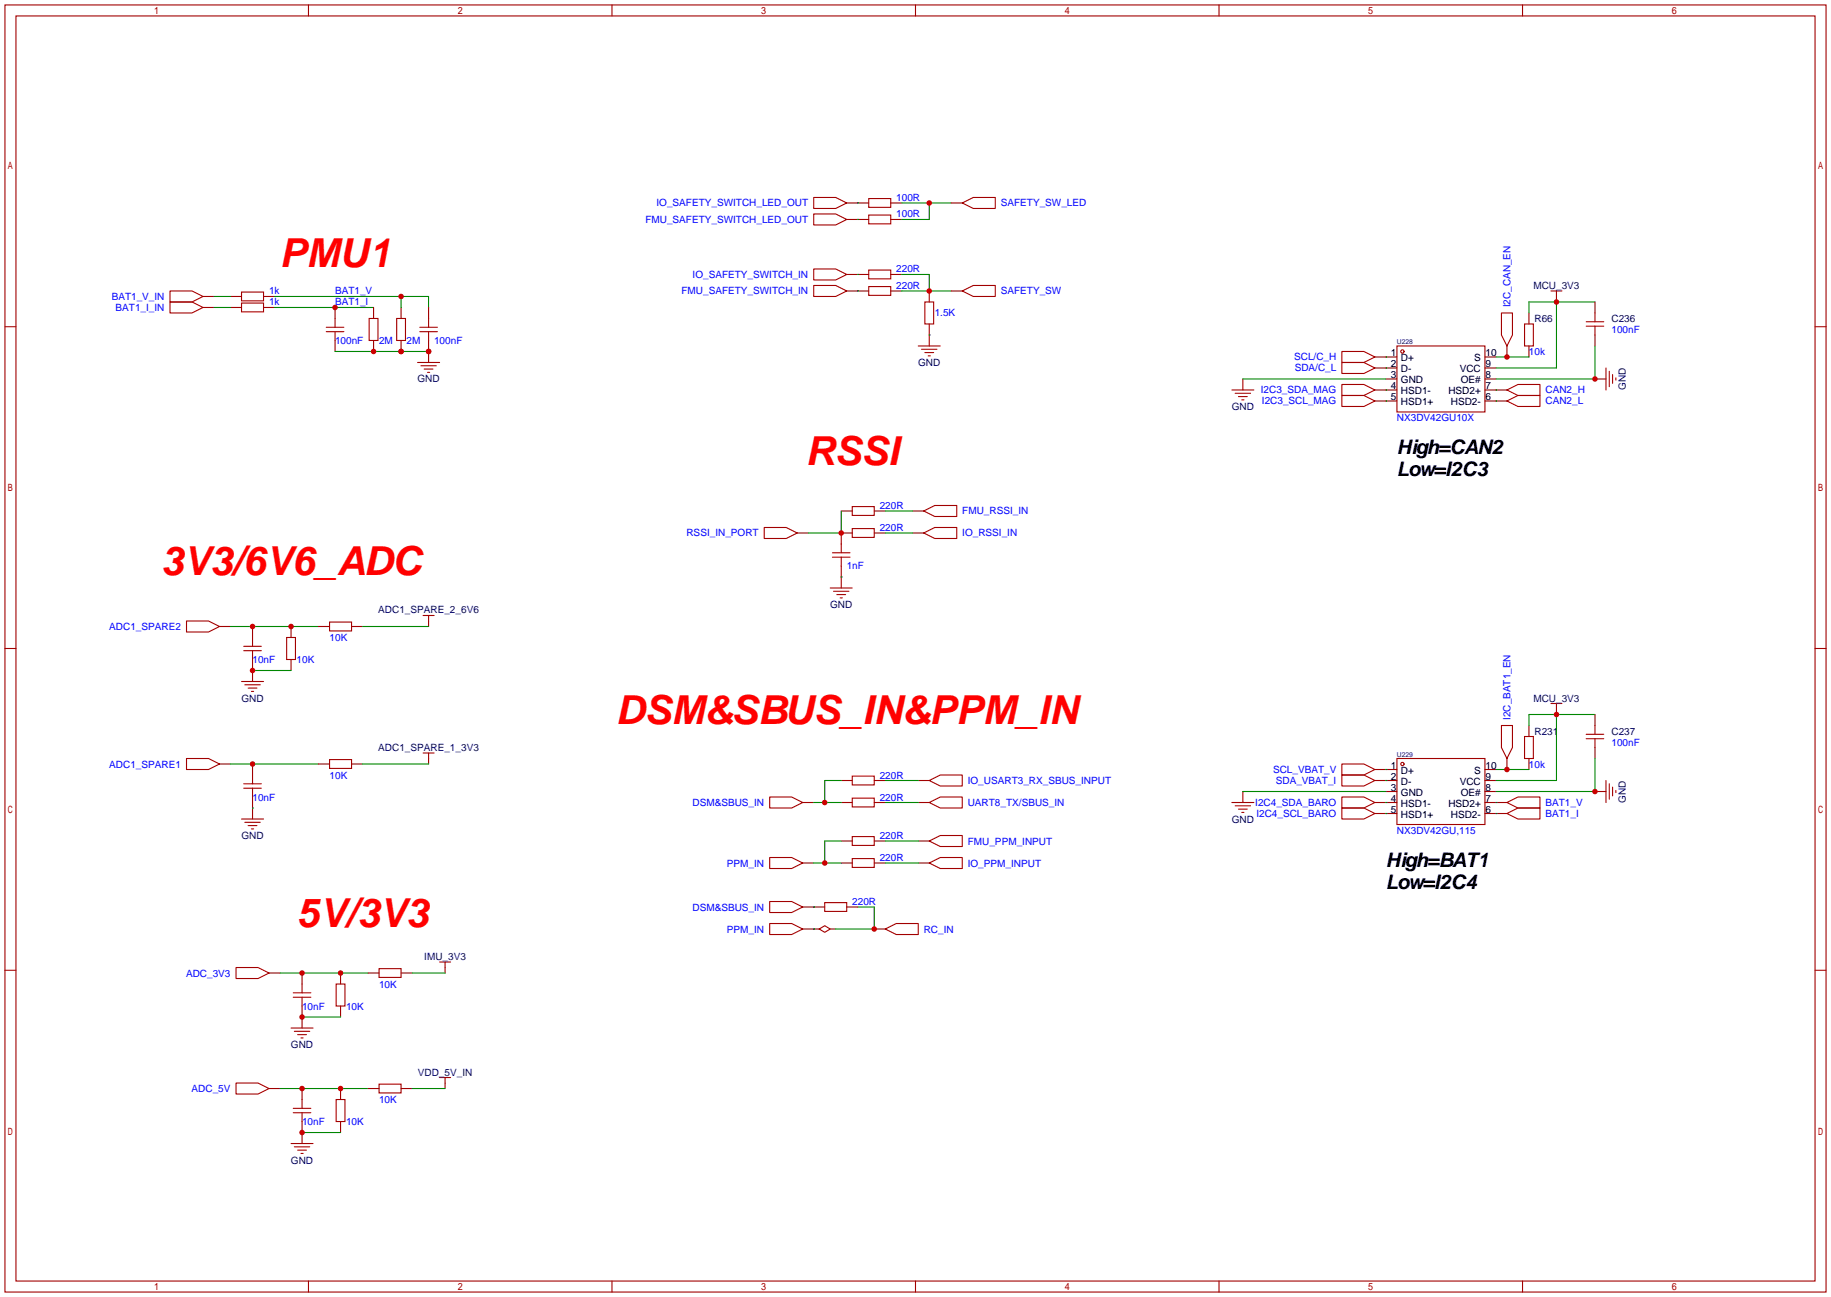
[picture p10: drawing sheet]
<svg xmlns="http://www.w3.org/2000/svg" width="423mm" height="299mm" viewBox="0 0 423 299" stroke-linecap="round" stroke-linejoin="round" font-family="sans-serif">
<g fill="none" stroke="#a10000" stroke-width=".25">
<path d="M1.1 1.1h420.4v297.2h-420.4zM3.7 3.7h415.3v292.1h-415.3zM71.2 1.1v2.6M141.3 1.1v2.6M211.3 1.1v2.6M281.4 1.1v2.6M351.5 1.1v2.6M1.1 75.4h2.6M39.2 67.2h5.1l2.6 1.3-2.6 1.2h-5.1zM39.2 69.7h5.1l2.6 1.3-2.6 1.3h-5.1zM55.8 67.4h5v2.1h-5zM55.8 70h5v2h-5z"/>
<path d="M75.3 76.6h4.1M75.3 75.6h4.1M77.3 73.5v2.1M77.3 76.6v2M419 75.4h2.5M1.1 149.7h2.6M419 149.7h2.5M1.1 224h2.6M419 224h2.5M71.2 295.8v2.5M141.3 295.8v2.5M211.3 295.8v2.5"/>
<path d="M281.4 295.8v2.5M351.5 295.8v2.5"/>
</g>
<path d="M46.9 68.5h2.5M46.9 71h2.5M53.2 68.5h2.6M53.2 71h2.6M60.8 68.5h2.6M60.8 71h2.6M77.3 71v2.5M77.3 78.6v2.6" fill="none" stroke="#870000" stroke-width=".25"/>
<path d="M49.4 68.5h3.8M49.4 71h3.8M63.4 71h22.8" fill="none" stroke="#008700" stroke-width=".25"/>
<circle cx="77.3" cy="71" r=".63" fill="#c00"/>
<path d="M86.2 71v2.5M86.2 78.6v2.6" fill="none" stroke="#870000" stroke-width=".25"/>
<path d="M85.2 73.5h2v5.1h-2z" fill="none" stroke="#a10000" stroke-width=".25"/>
<path d="M77.3 81.2h21.6" fill="none" stroke="#008700" stroke-width=".25"/>
<g fill="#c00">
<circle cx="86.2" cy="81.2" r=".63"/>
<circle cx="92.6" cy="81.2" r=".63"/>
<circle cx="98.9" cy="81.2" r=".63"/>
</g>
<path d="M92.6 78.6v2.6" fill="none" stroke="#870000" stroke-width=".25"/>
<circle cx="92.6" cy="81.2" r=".63" fill="#c00"/>
<path d="M92.6 71v2.5" fill="none" stroke="#870000" stroke-width=".25"/>
<path d="M91.6 73.5h2v5.1h-2z" fill="none" stroke="#a10000" stroke-width=".25"/>
<path d="M63.4 68.5h35.5v2.5M92.6 68.5v2.5" fill="none" stroke="#008700" stroke-width=".25"/>
<circle cx="92.6" cy="68.5" r=".63" fill="#c00"/>
<path d="M96.9 76.6h4.1M96.9 75.6h4.1M98.9 73.5v2.1M98.9 76.6v2" fill="none" stroke="#a10000" stroke-width=".25"/>
<path d="M98.9 71v2.5M98.9 78.6v5.1" fill="none" stroke="#870000" stroke-width=".25"/>
<circle cx="98.9" cy="81.2" r=".63" fill="#c00"/>
<path d="M96.4 83.7h5.1M97.2 84.5h3.5M97.9 85.2h2M98.7 86h.5M54.5 223.4h5.1l2.5 1.3-2.5 1.2h-5.1zM67.7 230.3h4.1M67.7 229.2h4.1M69.7 227.2v2M69.7 230.3v2M77.6 227.2h2v5.1h-2z" fill="none" stroke="#a10000" stroke-width=".25"/>
<path d="M62.1 224.7h2.5M69.7 224.7v2.5M69.7 232.3v2.5M78.6 224.7v2.5M78.6 232.3v2.5" fill="none" stroke="#870000" stroke-width=".25"/>
<path d="M64.6 224.7h20.4" fill="none" stroke="#008700" stroke-width=".25"/>
<g fill="#c00">
<circle cx="69.7" cy="224.7" r=".63"/>
<circle cx="78.6" cy="224.7" r=".63"/>
</g>
<path d="M69.7 234.8v2.6M85 224.7h2.5M92.6 224.7h2.5M102.7 223.4v1.3M62.1 251.3h2.5M69.7 251.3v2.6M69.7 259v2.5M78.6 251.3v2.6M78.6 259v2.5" fill="none" stroke="#870000" stroke-width=".25"/>
<g fill="none" stroke="#a10000" stroke-width=".25">
<path d="M67.2 237.4h5.1M67.9 238.1h3.6M68.7 238.9h2M69.5 239.6h.5M87.5 223.6h5.1v2.1h-5.1zM101.5 222.1h2.5M102.7 222.1v1.3M54.5 250.1h5.1l2.5 1.2-2.5 1.3h-5.1zM67.7 256.9h4.1M67.7 255.9h4.1M69.7 253.9v2M69.7 256.9v2.1"/>
<path d="M77.6 253.9h2v5.1h-2z"/>
</g>
<path d="M95.1 224.7h7.6M64.6 251.3h20.4" fill="none" stroke="#008700" stroke-width=".25"/>
<g fill="#c00">
<circle cx="69.7" cy="251.3" r=".63"/>
<circle cx="78.6" cy="251.3" r=".63"/>
</g>
<path d="M85 251.3h2.5M92.6 251.3h2.5M69.7 261.5v2.5" fill="none" stroke="#870000" stroke-width=".25"/>
<path d="M87.5 250.3h5.1v2h-5.1z" fill="none" stroke="#a10000" stroke-width=".25"/>
<path d="M69.7 261.5h8.9" fill="none" stroke="#008700" stroke-width=".25"/>
<circle cx="69.7" cy="261.5" r=".63" fill="#c00"/>
<path d="M43.1 143.4h5l2.6 1.3-2.6 1.2h-5zM56.3 150.2h4M56.3 149.2h4M58.3 147.2v2M58.3 150.2v2.1M66.2 147.2h2v5.1h-2zM101.5 248.8h2.5M102.7 248.8v1.3M67.2 264h5.1M67.9 264.8h3.6M68.7 265.6h2M69.5 266.3h.5" fill="none" stroke="#a10000" stroke-width=".25"/>
<path d="M50.7 144.7h2.5M58.3 144.7v2.5M58.3 152.3v2.5M67.2 144.7v2.5M67.2 152.3v2.5M102.7 250.1v1.2" fill="none" stroke="#870000" stroke-width=".25"/>
<path d="M53.2 144.7h20.3M95.1 251.3h7.6" fill="none" stroke="#008700" stroke-width=".25"/>
<g fill="#c00">
<circle cx="58.3" cy="144.7" r=".63"/>
<circle cx="67.2" cy="144.7" r=".63"/>
</g>
<path d="M58.3 154.8v2.6M73.5 144.7h2.6M81.2 144.7h2.5" fill="none" stroke="#870000" stroke-width=".25"/>
<path d="M76.1 143.6h5.1v2.1h-5.1z" fill="none" stroke="#a10000" stroke-width=".25"/>
<path d="M58.3 154.8h8.9" fill="none" stroke="#008700" stroke-width=".25"/>
<circle cx="58.3" cy="154.8" r=".63" fill="#c00"/>
<path d="M55.8 157.4h5M56.5 158.1h3.6M57.3 158.9h2M58 159.6h.5M97.7 142.1h2.5M98.9 142.1v1.3M43.1 175.1h5l2.6 1.3-2.6 1.3h-5zM58.3 178.9v2.1M56.3 182h4M56.3 181h4M58.3 182v2" fill="none" stroke="#a10000" stroke-width=".25"/>
<path d="M98.9 143.4v1.3M50.7 176.4h2.5M58.3 176.4v2.5M58.3 184v2.6" fill="none" stroke="#870000" stroke-width=".25"/>
<path d="M83.7 144.7h15.2M53.2 176.4h20.3" fill="none" stroke="#008700" stroke-width=".25"/>
<circle cx="58.3" cy="176.4" r=".63" fill="#c00"/>
<path d="M195.5 46.9h5M195.5 50.7h5M205.6 46.9h2.6M205.6 50.7h2.6M73.5 176.4h2.6M81.2 176.4h2.5M98.9 175.1v1.3M58.3 186.6v2.5" fill="none" stroke="#870000" stroke-width=".25"/>
<path d="M187.8 45.6h5.1l2.6 1.3-2.6 1.2h-5.1zM187.8 49.4h5.1l2.6 1.3-2.6 1.2h-5.1zM200.5 45.8h5.1v2.1h-5.1zM200.5 49.7h5.1v2h-5.1zM76.1 175.4h5.1v2h-5.1zM97.7 173.9h2.5M98.9 173.9v1.2M55.8 189.1h5M56.5 189.9h3.6M57.3 190.6h2M58 191.4h.5" fill="none" stroke="#a10000" stroke-width=".25"/>
<path d="M198 46.9h.1M198 50.7h.1M208.2 46.9h11.4M214.5 46.9v3.8h-6.3M83.7 176.4h15.2M58.3 186.6h.1" fill="none" stroke="#008700" stroke-width=".25"/>
<circle cx="214.5" cy="46.9" r=".63" fill="#c00"/>
<path d="M219.6 46.9h2.5M195.5 63.4h5M195.5 67.2h5M205.6 63.4h2.6M205.6 67.2h2.6M214.5 67.2v2.5M214.5 74.8v5.1" fill="none" stroke="#870000" stroke-width=".25"/>
<path d="M222.1 46.9l2.6-1.3h5v2.5h-5zM187.8 62.1h5.1l2.6 1.3-2.6 1.2h-5.1zM187.8 65.9h5.1l2.6 1.3-2.6 1.3h-5.1zM200.5 62.4h5.1v2h-5.1zM200.5 66.2h5.1v2h-5.1zM212 79.9h5M212.7 80.6h3.6M213.5 81.4h2M214.2 82.2h.6" fill="none" stroke="#a10000" stroke-width=".25"/>
<path d="M198 63.4h.1M198 67.2h.1M208.2 63.4h6.3v3.8M208.2 67.2h11.4" fill="none" stroke="#008700" stroke-width=".25"/>
<circle cx="214.5" cy="67.2" r=".63" fill="#c00"/>
<path d="M213.5 69.7h2v5.1h-2zM222.1 67.2l2.6-1.3h5v2.6h-5zM196.7 117h5.1v2h-5.1zM176.4 121.8h5.1l2.5 1.3-2.5 1.2h-5.1zM192.2 128.7h4M192.2 127.6h4M194.2 125.6v2M196.7 122h5.1v2.1h-5.1z" fill="none" stroke="#a10000" stroke-width=".25"/>
<path d="M214.5 77.3h.1M194.2 118v5.1h-7.6" fill="none" stroke="#008700" stroke-width=".25"/>
<path d="M219.6 67.2h2.5M194.2 118h2.5M201.8 118h2.5M184 123.1h2.6M194.2 130.7v2.5M196.7 123.1h-2.5v2.5M201.8 123.1h2.5" fill="none" stroke="#870000" stroke-width=".25"/>
<circle cx="194.2" cy="123.1" r=".63" fill="#c00"/>
<path d="M213.2 118l2.6-1.3h5.1v2.6h-5.1zM191.6 135.8h5.1M192.4 136.5h3.6M193.2 137.3h2M193.9 138h.5M194.2 128.7v2M213.2 123.1l2.6-1.3h5.1v2.5h-5.1zM196.7 179.2h5.1v2h-5.1zM177.7 184h5.1l2.5 1.3-2.5 1.3h-5.1zM196.7 184.3h5.1v2h-5.1z" fill="none" stroke="#a10000" stroke-width=".25"/>
<path d="M210.7 118h2.5M194.2 133.2v2.6M210.7 123.1h2.5M185.3 185.3h2.5M194.2 185.3h2.5M194.2 180.2h2.5M201.8 185.3h2.5M201.8 180.2h2.5" fill="none" stroke="#870000" stroke-width=".25"/>
<path d="M204.3 118h6.4M194.2 133.2h.1M204.3 123.1h6.4M187.8 185.3h6.4M194.2 180.2h-3.8v5.1" fill="none" stroke="#008700" stroke-width=".25"/>
<circle cx="190.4" cy="185.3" r=".63" fill="#c00"/>
<path d="M185.3 199.3h2.5M194.2 199.3h2.5M194.2 194.2h2.5M201.8 199.3h2.5M201.8 194.2h2.5M212 180.2h2.5M212 185.3h2.5" fill="none" stroke="#870000" stroke-width=".25"/>
<path d="M177.7 198h5.1l2.5 1.3-2.5 1.2h-5.1zM196.7 193.2h5.1v2h-5.1zM196.7 198.2h5.1v2.1h-5.1zM214.5 180.2l2.5-1.3h5.1v2.6h-5.1zM214.5 185.3l2.5-1.3h5.1v2.6h-5.1z" fill="none" stroke="#a10000" stroke-width=".25"/>
<path d="M187.8 199.3h6.4M194.2 194.2h-3.8v5.1M204.3 180.2h7.7M204.3 185.3h7.7" fill="none" stroke="#008700" stroke-width=".25"/>
<circle cx="190.4" cy="199.3" r=".63" fill="#c00"/>
<path d="M212 194.2h2.5M212 199.3h2.5M185.3 214.5h3.8M191.6 214.5h1.3M201.8 214.5h2.5" fill="none" stroke="#870000" stroke-width=".25"/>
<path d="M214.5 194.2l2.5-1.3h5.1v2.6h-5.1zM214.5 199.3l2.5-1.3h5.1v2.5h-5.1zM177.7 213.2h5.1l2.5 1.3-2.5 1.3h-5.1zM189.1 214.5l1.3-.8 1.2 .8-1.2 .8zM204.3 214.5l2.6-1.3h5.1v2.6h-5.1z" fill="none" stroke="#a10000" stroke-width=".25"/>
<path d="M204.3 194.2h7.7M204.3 199.3h7.7M187.8 214.5h.1M198 209.4h3.8v5.1h-8.9" fill="none" stroke="#008700" stroke-width=".25"/>
<circle cx="201.8" cy="214.5" r=".63" fill="#c00"/>
<g fill="none" stroke="#870000" stroke-width=".25">
<path d="M352.9 72.3v2.5M352.9 79.9v2.5M359.3 68.5v1.2M319.9 82.4h2.6M319.9 85h2.6M319.9 87.5h2.6M319.9 90h2.6M319.9 92.6h2.6M342.8 82.4h2.5M342.8 85h2.5M342.8 87.5h2.5M342.8 90h2.5"/>
<path d="M342.8 92.6h2.5M185.3 209.4h5.1M195.5 209.4h2.5"/>
</g>
<g fill="none" stroke="#a10000" stroke-width=".25">
<path d="M322.5 79.9h20.3v15.2h-20.3zM351.9 74.8h2v5.1h-2zM358 67.2h2.6M359.3 67.2v1.3M177.7 208.2h5.1l2.5 1.2-2.5 1.3h-5.1zM190.4 208.4h5.1v2h-5.1z"/>
<circle cx="323.7" cy="81.2" r=".38"/>
</g>
<path d="M359.3 69.7v15.3h-14M368.2 69.7h-15.3v2.6M345.3 82.4h7.6M187.8 209.4h.1" fill="none" stroke="#008700" stroke-width=".25"/>
<circle cx="359.3" cy="69.7" r=".63" fill="#c00"/>
<path d="M366.1 75.3h4.1M366.1 74.3h4.1M368.2 72.3v2M368.2 75.3v2" fill="none" stroke="#a10000" stroke-width=".25"/>
<path d="M368.2 69.7v2.6M368.2 77.3v2.6M368.2 87.5h2.5" fill="none" stroke="#870000" stroke-width=".25"/>
<path d="M368.2 79.9v7.6h-22.9" fill="none" stroke="#008700" stroke-width=".25"/>
<circle cx="368.2" cy="87.5" r=".63" fill="#c00"/>
<g fill="none" stroke="#a10000" stroke-width=".25">
<path d="M284.4 90h5M285.1 90.8h3.6M285.9 91.6h2M286.6 92.3h.5M370.7 85v5M371.5 85.7v3.6M372.2 86.5v2M373 87.2v.6M322.5 175.1h20.3v15.3h-20.3zM351.9 170.1h2v5h-2zM358 162.4h2.6M359.3 162.4v1.3"/>
<circle cx="323.7" cy="176.4" r=".38"/>
</g>
<g fill="none" stroke="#870000" stroke-width=".25">
<path d="M286.9 87.5v2.5M319.9 177.7h2.6M342.8 177.7h2.5M352.9 167.5v2.6M352.9 175.1v2.6M359.3 163.7v1.3M319.9 180.2h2.6M319.9 182.8h2.6M319.9 185.3h2.6M319.9 187.8h2.6M342.8 180.2h2.5M342.8 182.8h2.5"/>
<path d="M342.8 185.3h2.5M342.8 187.8h2.5"/>
</g>
<path d="M286.9 87.5h33M345.3 177.7h7.6M359.3 165v15.2h-14M368.2 165h-15.3v2.5" fill="none" stroke="#008700" stroke-width=".25"/>
<circle cx="359.3" cy="165" r=".63" fill="#c00"/>
<path d="M366.1 170.6h4.1M366.1 169.5h4.1M368.2 167.5v2M368.2 170.6v2" fill="none" stroke="#a10000" stroke-width=".25"/>
<path d="M368.2 165v2.5M368.2 172.6v2.5M368.2 182.8h2.5" fill="none" stroke="#870000" stroke-width=".25"/>
<path d="M368.2 175.1v7.7h-22.9" fill="none" stroke="#008700" stroke-width=".25"/>
<circle cx="368.2" cy="182.8" r=".63" fill="#c00"/>
<g fill="none" stroke="#a10000" stroke-width=".25">
<path d="M309.8 83.7h5l2.6 1.3-2.6 1.2h-5zM309.8 81.2h5l2.6 1.2-2.6 1.3h-5zM309.8 91.3h5l2.6 1.3-2.6 1.3h-5zM309.8 88.8h5l2.6 1.2-2.6 1.3h-5zM347.9 90l2.5-1.2h5.1v2.5h-5.1zM347.9 92.6l2.5-1.3h5.1v2.6h-5.1zM309.8 178.9h5l2.6 1.3-2.6 1.3h-5zM309.8 176.4h5l2.6 1.3-2.6 1.2h-5zM284.4 185.3h5M285.1 186.1h3.6M285.9 186.8h2M286.6 187.6h.5"/>
<path d="M309.8 186.6h5l2.6 1.2-2.6 1.3h-5zM309.8 184h5l2.6 1.3-2.6 1.3h-5zM347.9 185.3l2.5-1.3h5.1v2.6h-5.1zM347.9 187.8l2.5-1.2h5.1v2.5h-5.1zM370.7 180.2v5.1M371.5 181v3.5M372.2 181.7v2.1M373 182.5v.5"/>
</g>
<g fill="none" stroke="#870000" stroke-width=".25">
<path d="M317.4 85h2.5M317.4 82.4h2.5M317.4 92.6h2.5M317.4 90h2.5M345.3 92.6h2.6M345.3 90h2.6M317.4 177.7h2.5M347.9 175.1v2.6M286.9 182.8v2.5M317.4 180.2h2.5M317.4 187.8h2.5M317.4 185.3h2.5"/>
<path d="M345.3 187.8h2.6M345.3 185.3h2.6"/>
</g>
<g fill="none" stroke="#008700" stroke-width=".25">
<path d="M319.9 82.4h.1M319.9 85h.1M319.9 90h.1M319.9 92.6h.1M345.3 92.6h.1M345.3 90h.1M319.9 177.7h.1M286.9 182.8h33M319.9 180.2h.1M319.9 185.3h.1M319.9 187.8h.1M345.3 187.8h.1"/>
<path d="M345.3 185.3h.1"/>
</g>
<circle cx="347.9" cy="177.7" r=".63" fill="#c00"/>
<path d="M346.6 167.5h2.5v5.1l-1.2 2.5-1.3-2.5z" fill="none" stroke="#a10000" stroke-width=".25"/>
<path d="M347.9 79.9v2.5" fill="none" stroke="#870000" stroke-width=".25"/>
<circle cx="347.9" cy="82.4" r=".63" fill="#c00"/>
<path d="M346.6 72.3h2.5v5l-1.2 2.6-1.3-2.6z" fill="none" stroke="#a10000" stroke-width=".25"/>
<path d="M69.7 234.8h8.9" fill="none" stroke="#008700" stroke-width=".25"/>
<circle cx="69.7" cy="234.8" r=".63" fill="#c00"/>
<g font-size="9.2" fill="#f00">
<text x="64.5" y="61.6">PMU1</text>
<text x="185.9" y="107.4">RSSI</text>
<text x="37.2" y="132.8">3V3/6V6_ADC</text>
<text x="142.1" y="167.1">DSM&amp;SBUS_IN&amp;PPM_IN</text>
<text x="68.5" y="214">5V/3V3</text>
</g>
<g font-size="4.6">
<text x="322.5" y="104.8">High=CAN2</text>
<text x="322.5" y="109.9">Low=I2C3</text>
<text x="319.9" y="200.1">High=BAT1</text>
<text x="319.9" y="205.2">Low=I2C4</text>
</g>
<g font-size="2.3" fill="#00f">
<text x="151.5" y="47.7">IO_SAFETY_SWITCH_LED_OUT</text>
<text x="206.9" y="46.4">100R</text>
<text x="231" y="47.7">SAFETY_SW_LED</text>
<text x="149" y="51.5">FMU_SAFETY_SWITCH_LED_OUT</text>
<text x="206.9" y="50.2">100R</text>
<text x="159.9" y="64.2">IO_SAFETY_SWITCH_IN</text>
<text x="206.9" y="62.9">220R</text>
<text x="25.8" y="69.3">BAT1_V_IN</text>
<text x="26.7" y="71.8">BAT1_I_IN</text>
<text x="62.1" y="68">1k</text>
<text x="62.1" y="70.5">1k</text>
<text x="77.3" y="70.5">BAT1_I</text>
<text x="77.3" y="68">BAT1_V</text>
<text x="157.3" y="68">FMU_SAFETY_SWITCH_IN</text>
<text x="206.9" y="66.7">220R</text>
<text x="231" y="68">SAFETY_SW</text>
<text x="348.7" y="71" transform="rotate(-90 348.7 71)">I2C_CAN_EN</text>
<text x="215.8" y="73.1">1.5K</text>
<text x="372" y="76.9">100nF</text>
<text x="77.3" y="79.4">100nF</text>
<text x="87.5" y="79.4">2M</text>
<text x="93.9" y="79.4">2M</text>
<text x="100.2" y="79.4">100nF</text>
<text x="298.7" y="83.2">SCL/C_H</text>
<text x="352.9" y="82">10k</text>
<text x="298.9" y="85.8">SDA/C_L</text>
<text x="291" y="90.9">I2C3_SDA_MAG</text>
<text x="291.3" y="93.4">I2C3_SCL_MAG</text>
<text x="356.7" y="90.9">CAN2_H</text>
<text x="356.7" y="93.4">CAN2_L</text>
<text x="322.5" y="97.2">NX3DV42GU10X</text>
<text x="203.1" y="117.5">220R</text>
<text x="222.1" y="118.8">FMU_RSSI_IN</text>
<text x="158.5" y="123.9">RSSI_IN_PORT</text>
<text x="203.1" y="122.6">220R</text>
<text x="222.1" y="123.9">IO_RSSI_IN</text>
<text x="195.5" y="131.5">1nF</text>
<text x="25.2" y="145.5">ADC1_SPARE2</text>
<text x="76.1" y="148">10K</text>
<text x="58.3" y="153.1">10nF</text>
<text x="68.5" y="153.1">10K</text>
<text x="348.7" y="166.2" transform="rotate(-90 348.7 166.2)">I2C_BAT1_EN</text>
<text x="372" y="172.1">100nF</text>
<text x="25.2" y="177.2">ADC1_SPARE1</text>
<text x="76.1" y="179.8">10K</text>
<text x="203.1" y="179.8">220R</text>
<text x="293.9" y="178.5">SCL_VBAT_V</text>
<text x="352.9" y="177.2">10k</text>
<text x="58.3" y="184.8">10nF</text>
<text x="203.1" y="184.8">220R</text>
<text x="223.4" y="181">IO_USART3_RX_SBUS_INPUT</text>
<text x="294.5" y="181">SDA_VBAT_I</text>
<text x="159.9" y="186.1">DSM&amp;SBUS_IN</text>
<text x="223.4" y="186.1">UART8_TX/SBUS_IN</text>
<text x="289.7" y="186.1">I2C4_SDA_BARO</text>
<text x="290" y="188.6">I2C4_SCL_BARO</text>
<text x="356.7" y="186.1">BAT1_V</text>
<text x="356.7" y="188.6">BAT1_I</text>
<text x="203.1" y="193.7">220R</text>
<text x="223.4" y="195">FMU_PPM_INPUT</text>
<text x="322.5" y="192.5">NX3DV42GU,115</text>
<text x="167.8" y="200.1">PPM_IN</text>
<text x="203.1" y="198.8">220R</text>
<text x="223.4" y="200.1">IO_PPM_INPUT</text>
<text x="196.7" y="209">220R</text>
<text x="159.9" y="210.2">DSM&amp;SBUS_IN</text>
<text x="167.8" y="215.3">PPM_IN</text>
<text x="213.2" y="215.3">RC_IN</text>
<text x="42.9" y="225.5">ADC_3V3</text>
<text x="69.7" y="233.1">10nF</text>
<text x="79.9" y="233.1">10K</text>
<text x="87.5" y="228">10K</text>
<text x="44.2" y="252.1">ADC_5V</text>
<text x="87.5" y="254.7">10K</text>
<text x="69.7" y="259.8">10nF</text>
<text x="79.9" y="259.8">10K</text>
</g>
<g font-size="2.3" fill="#000080">
<text x="354" y="66.7">MCU_3V3</text>
<text x="354.2" y="74.3">R66</text>
<text x="372" y="74.3">C236</text>
<text x="96.4" y="88.3">GND</text>
<text x="211.9" y="84.5">GND</text>
<text x="284.3" y="94.7">GND</text>
<text x="375.3" y="90.1" transform="rotate(-90 375.3 90.1)">GND</text>
<text x="87.3" y="141.7">ADC1_SPARE_2_6V6</text>
<text x="191.6" y="140.4">GND</text>
<text x="55.7" y="162">GND</text>
<text x="354" y="162">MCU_3V3</text>
<text x="87.3" y="173.4">ADC1_SPARE_1_3V3</text>
<text x="354.2" y="169.6">R231</text>
<text x="372" y="169.6">C237</text>
<text x="375.3" y="185.3" transform="rotate(-90 375.3 185.3)">GND</text>
<text x="284.3" y="189.9">GND</text>
<text x="55.7" y="193.7">GND</text>
<text x="97.9" y="221.7">IMU_3V3</text>
<text x="67.2" y="242">GND</text>
<text x="96.5" y="248.3">VDD_5V_IN</text>
<text x="67.2" y="268.7">GND</text>
</g>
<g font-size="2.3">
<text x="321" y="82.2">1</text>
<text x="323.4" y="83.5">D+</text>
<text x="340.3" y="83.5">S</text>
<text x="342.9" y="82.2">10</text>
<text x="321" y="84.7">2</text>
<text x="321" y="87.3">3</text>
<text x="321" y="89.8">4</text>
<text x="323.4" y="86">D-</text>
<text x="323.4" y="88.5">GND</text>
<text x="337" y="86">VCC</text>
<text x="337.2" y="88.5">OE#</text>
<text x="342.9" y="89.8">7</text>
<text x="342.9" y="87.3">8</text>
<text x="342.9" y="84.7">9</text>
<text x="321" y="92.4">5</text>
<text x="323.4" y="91.1">HSD1-</text>
<text x="323.4" y="93.6">HSD1+</text>
<text x="334.3" y="91.1">HSD2+</text>
<text x="334.9" y="93.6">HSD2-</text>
<text x="342.9" y="92.4">6</text>
<text x="321" y="177.4">1</text>
<text x="321" y="180">2</text>
<text x="323.4" y="178.7">D+</text>
<text x="340.3" y="178.7">S</text>
<text x="342.9" y="180">9</text>
<text x="342.9" y="177.4">10</text>
<text x="321" y="182.5">3</text>
<text x="321" y="185.1">4</text>
<text x="323.4" y="181.3">D-</text>
<text x="323.4" y="183.8">GND</text>
<text x="337" y="181.3">VCC</text>
<text x="337.2" y="183.8">OE#</text>
<text x="342.9" y="185.1">7</text>
<text x="342.9" y="182.5">8</text>
<text x="321" y="187.6">5</text>
<text x="323.4" y="186.3">HSD1-</text>
<text x="323.4" y="188.9">HSD1+</text>
<text x="334.3" y="186.3">HSD2+</text>
<text x="334.9" y="188.9">HSD2-</text>
<text x="342.9" y="187.6">6</text>
</g>
<g font-size="1.6" fill="#000080">
<text x="322.5" y="79.4">U228</text>
<text x="322.5" y="174.7">U229</text>
</g>
</svg>
